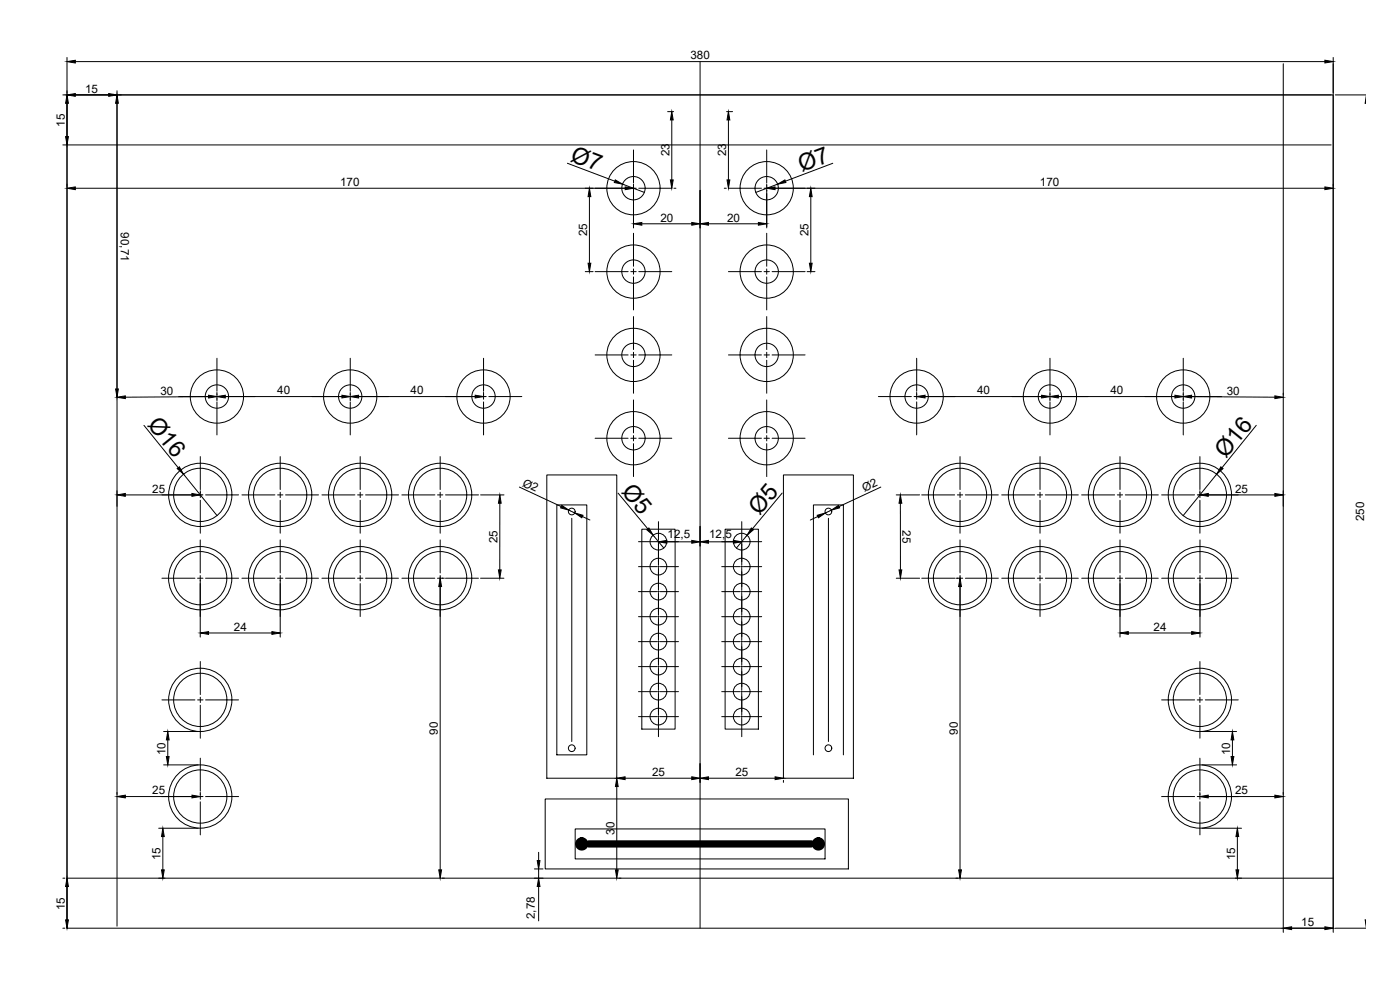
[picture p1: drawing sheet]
<svg xmlns="http://www.w3.org/2000/svg" width="420mm" height="297mm" viewBox="0 0 420 297" stroke-linecap="round" stroke-linejoin="round" font-family="sans-serif">
<!-- layer: 0 -->
<g fill="none" stroke="#000" stroke-width=".3">
<path d="M20.1 17.2v260.7M22.6 18.5h375M210.1 18.5v260M385.1 19.1v260.6M400.1 17.2v262.5M18.9 28.5h380.6M20.1 28.5h380v250h-380zM35.1 27.2v250.7M200.4 33.5h1.8M201.6 36v18M218.1 33.5h1.8M218.6 36v18"/>
<path d="M400.7 28.5h9.4M18.9 43.5h380.6M22.6 56.5h165.9M170.3 49l14.2 5.4M176.9 59v20M186.8 55.3l6.6 2.4M189.3 56.5h1.6M190.1 45v9.9M190.1 55.2v13.2M191.7 56.5h9.9M202.2 56.5h.7M217.4 56.5h.6"/>
<path d="M218.6 56.5h9.9M229.3 56.5h1.6M230.1 45v9.9M230.1 55.2v13.2M231.7 56.5h165.9M233.4 55.3l-6.6 2.4M243.3 59v20M249.9 49l-14.2 5.4M190.1 70v9.9M192.6 67.1h15M212.6 67.1h15M230.1 70v9.9"/>
<path d="M175.6 81.5h2.4M178.6 81.5h9.9M189.3 81.5h1.6M190.1 80.7v1.6M190.1 83.1v9.9M190.1 95v9.9M191.7 81.5h9.9M218.6 81.5h9.9M229.3 81.5h1.6M230.1 80.7v1.6M230.1 83.1v9.9M230.1 95v9.9"/>
<path d="M231.7 81.5h9.9M242.2 81.5h2.4M35.7 119.2h.7M53.6 119h9.9M62.6 119l-25 .2M64.3 119h1.6M65.1 107.5v9.9M65.1 117.7v2.5M66.7 119h36.8M104.3 119h1.6M105.1 107.5v9.9M105.1 117.7v2.5"/>
<path d="M106.7 119h36.8M144.3 119h1.6M145.1 107.5v9.9M145.1 117.7v2.1M146.7 119h9.9M178.6 106.5h9.9M189.3 106.5h1.6M190.1 105.7v1.6M190.1 108.1v9.9M191.7 106.5h9.9M218.6 106.5h9.9M229.3 106.5h1.6"/>
<path d="M230.1 105.7v1.6M230.1 108.1v9.9M231.7 106.5h9.9M263.6 119h9.9M274.3 119h1.6M275.1 107.5v9.9M275.1 117.7v2.1M276.7 119h36.8M314.3 119h1.6M315.1 107.5v9.9M315.1 117.7v2.5M316.7 119h36.8"/>
<path d="M354.3 119h1.6M355.1 107.5v9.9M355.1 117.7v2.5M356.7 119h9.9M357.6 119l25 .2M43.2 127.6l10.3 12.7M60.1 137v9.9M65.1 120.6v9.9M84.1 137v9.9M105.1 120.6v9.9M108.1 137v9.9M132.1 137v9.9"/>
<path d="M145.1 120.6v9.9M178.6 131.5h9.9M189.3 131.5h1.6M190.1 120v9.9M190.1 130.7v1.6M190.1 133.1v9.9M191.7 131.5h9.9M218.6 131.5h9.9M229.3 131.5h1.6M230.1 120v9.9M230.1 130.7v1.6M230.1 133.1v9.9"/>
<path d="M231.7 131.5h9.9M275.1 120.6v9.9M288.1 137v9.9M312.1 137v9.9M315.1 120.6v9.9M336.1 137v9.9M355.1 120.6v9.9M360.1 137v9.9M377 127.6l-10.3 12.7M37.6 148.5h20.9M55.1 142.3l10.1 12.4M59.3 148.5h1.6"/>
<path d="M60.1 147.2v2.1M60.1 150.1v9.9M61.7 148.5h9.9M72.6 148.5h9.9M83.3 148.5h1.6M84.1 147.7v1.6M84.1 150.1v9.9M85.7 148.5h9.9M96.6 148.5h9.9M107.3 148.5h1.6M108.1 147.7v1.6M108.1 150.1v9.9"/>
<path d="M109.7 148.5h9.9M120.6 148.5h9.9M131.3 148.5h1.6M132.1 147.7v1.6M132.1 150.1v9.9M133.7 148.5h9.9M144.2 148.5h7.1M150 151v20M155.9 146.1l12.5 5.9M164.1 142.5h21v91h-21zM167.1 151.5h9v75h-9zM170.7 153.1l1.8 .8"/>
<path d="M171.6 155.5v67M174.8 155l2.2 1M185.5 147.9l8.9 10.8M192.6 158.8h10v60h-10zM197.6 156.5v5.5M217.6 158.8h10v60h-10zM222.6 156.5v5.5M234.7 147.9l-8.9 10.8M235.1 142.5h21v91h-21zM245.4 155l-2.2 1M248.6 155.5v67M249.5 153.1l-1.8 .8"/>
<path d="M264.4 146.1l-12.6 5.9M269 148.5h7M270.2 151v20M276.6 148.5h9.9M287.3 148.5h1.6M288.1 147.7v1.6M288.1 150.1v9.9M289.7 148.5h9.9M300.6 148.5h9.9M311.3 148.5h1.6M312.1 147.7v1.6M312.1 150.1v9.9"/>
<path d="M313.7 148.5h9.9M324.6 148.5h9.9M335.3 148.5h1.6M336.1 147.7v1.6M336.1 150.1v9.9M337.7 148.5h9.9M348.6 148.5h9.9M359.3 148.5h1.6M360.1 147.2v2.1M360.1 150.1v9.9M361.7 148.5h20.9M365.1 142.3l-10 12.4"/>
<path d="M48.6 173.5h9.9M59.3 173.5h1.6M60.1 162v9.9M60.1 172.7v18.5M61.7 173.5h9.9M72.6 173.5h9.9M83.3 173.5h1.6M84.1 162v9.9M84.1 172.7v18.5M85.7 173.5h9.9M96.6 173.5h9.9M107.3 173.5h1.6"/>
<path d="M108.1 162v9.9M108.1 172.7v1.6M108.1 175.1v9.9M109.7 173.5h9.9M120.6 173.5h9.9M131.3 173.5h2.1M132.1 162v9.9M132.1 172.7v1.6M132.1 175.1v85.9M133.7 173.5h9.9M144.2 173.5h7M191.6 162.5h5.5"/>
<path d="M191.6 170h5.5M191.6 177.5h5.5M196 160.6l3.2 3.9M197.4 162.5h.5M197.4 177.5h.5M197.4 170h.5M197.6 162.3v.5M197.6 163v6.5M197.6 169.8v.5M197.6 170.5v6.5M197.6 177.3v.5M197.6 178v6.5"/>
<path d="M198.1 162.5h5.5M198.1 170h5.5M198.1 177.5h5.5M200.1 162.6h7.5M212.6 162.6h7.5M216.6 162.5h5.5M216.6 170h5.5M216.6 177.5h5.5M222.4 162.5h.5M222.4 170h.4M222.4 177.5h.5M222.6 162.3v.5"/>
<path d="M222.6 163v6.5M222.6 169.8v.5M222.6 170.5v6.5M222.6 177.3v.5M222.6 178v6.5M223.1 162.5h5.5M223.1 170h5.5M223.1 177.5h5.5M224.2 160.6l-3.2 3.9M269 173.5h7M276.6 173.5h9.9M286.9 173.5h2"/>
<path d="M288.1 162v9.9M288.1 172.7v1.6M288.1 175.1v85.9M289.7 173.5h9.9M300.6 173.5h9.9M311.3 173.5h1.6M312.1 162v9.9M312.1 172.7v1.6M312.1 175.1v9.9M313.7 173.5h9.9M324.6 173.5h9.9M335.3 173.5h1.6"/>
<path d="M336.1 162v9.9M336.1 172.7v18.5M337.7 173.5h9.9M348.6 173.5h9.9M359.3 173.5h1.6M360.1 162v9.9M360.1 172.7v18.5M361.7 173.5h9.9M60.1 198.5v9.9M62.6 189.9h19M191.6 185h5.5M191.6 192.5h5.5"/>
<path d="M197.4 185h.5M197.4 192.5h.5M197.6 184.8v.5M197.6 185.5v6.5M197.6 192.3v.5M197.6 193v6.5M197.6 199.8v.5M198.1 185h5.5M198.1 192.5h5.5M216.6 185h5.5M216.6 192.5h5.5M222.4 185h.5"/>
<path d="M222.4 192.5h.5M222.6 184.8v.5M222.6 185.5v6.5M222.6 192.3v.5M222.6 193v6.5M222.6 199.8v.5M223.1 185h5.5M223.1 192.5h5.5M338.6 189.9h19M360.1 198.5v9.9M48.6 210h9.9M49.1 219.5h10.4"/>
<path d="M59.3 210h1.6M60.1 209.2v1.6M60.1 211.6v9.9M61.7 210h9.9M191.6 200h5.5M191.6 207.5h5.5M191.6 215h5.5M197.4 207.5h.5M197.4 215h.5M197.4 200h.5M197.6 200.5v6.5M197.6 207.3v.5"/>
<path d="M197.6 208v6.5M197.6 214.8v.5M197.6 215.5v5.5M198.1 200h5.5M198.1 207.5h5.5M198.1 215h5.5M216.6 200h5.5M216.6 207.5h5.5M216.6 215h5.5M222.4 200h.4M222.4 207.5h.5M222.4 215h.5"/>
<path d="M222.6 200.5v6.5M222.6 207.3v.5M222.6 208v6.5M222.6 214.8v.5M222.6 215.5v5.5M223.1 200h5.5M223.1 207.5h5.5M223.1 215h5.5M348.6 210h9.9M359.3 210h1.6M360.1 209.2v1.6M360.1 211.6v9.9"/>
<path d="M360.7 219.5h10.4M361.7 210h9.9M37.6 239h20.9M49.1 229.5h10.4M50.4 222v5M59.3 239h1.6M60.1 227.5v9.9M60.1 237.8v2M61.7 239h9.9M163.6 239.7h91v21h-91zM185.1 234.1v.6M185.1 236v25"/>
<path d="M185.7 233.5h.7M187.6 233.5h20M212.6 233.5h20M235.1 234.1v.6M244.1 226.5v-75h9v75M348.6 239h9.9M359.3 239h1.6M360.1 227.5v9.9M360.1 237.8v2M360.7 229.5h10.4M361.7 239h20.9M369.9 222v5"/>
<path d="M47.6 248.5h11.9M48.9 251v10M60.1 240.6v9.9M161.6 255.7v2.5M172.6 248.7h75v9h-75zM360.1 240.6v9.9M360.7 248.5h11.9M371.3 251v10M18.9 278.5h.6M18.9 263.5h.6M20.1 263.5h380M160.4 260.7h2.6"/>
<path d="M161.6 260.7v2.8M161.6 266v10.3M387.6 278.5h10M400.7 278.5h9.4"/>
<circle cx="190.1" cy="56.5" r="8"/>
<circle cx="190.1" cy="56.5" r="3.5"/>
<circle cx="230.1" cy="56.5" r="3.5"/>
<circle cx="230.1" cy="56.5" r="8"/>
<circle cx="190.1" cy="81.5" r="8"/>
<circle cx="190.1" cy="81.5" r="3.5"/>
<circle cx="230.1" cy="81.5" r="3.5"/>
<circle cx="230.1" cy="81.5" r="8"/>
<circle cx="65.1" cy="119" r="8"/>
<circle cx="65.1" cy="119" r="3.5"/>
<circle cx="105.1" cy="119" r="8"/>
<circle cx="105.1" cy="119" r="3.5"/>
<circle cx="145.1" cy="119" r="8"/>
<circle cx="145.1" cy="119" r="3.5"/>
<circle cx="190.1" cy="106.5" r="8"/>
<circle cx="190.1" cy="106.5" r="3.5"/>
<circle cx="230.1" cy="106.5" r="3.5"/>
<circle cx="230.1" cy="106.5" r="8"/>
<circle cx="275.1" cy="119" r="3.5"/>
<circle cx="275.1" cy="119" r="8"/>
<circle cx="315.1" cy="119" r="3.5"/>
<circle cx="315.1" cy="119" r="8"/>
<circle cx="355.1" cy="119" r="3.5"/>
<circle cx="355.1" cy="119" r="8"/>
<circle cx="190.1" cy="131.5" r="8"/>
<circle cx="190.1" cy="131.5" r="3.5"/>
<circle cx="230.1" cy="131.5" r="3.5"/>
<circle cx="230.1" cy="131.5" r="8"/>
<circle cx="60.1" cy="148.5" r="9.5"/>
<circle cx="60.1" cy="148.5" r="8"/>
<circle cx="84.1" cy="148.5" r="9.5"/>
<circle cx="84.1" cy="148.5" r="8"/>
<circle cx="108.1" cy="148.5" r="9.5"/>
<circle cx="108.1" cy="148.5" r="8"/>
<circle cx="132.1" cy="148.5" r="9.5"/>
<circle cx="132.1" cy="148.5" r="8"/>
<circle cx="171.6" cy="153.5" r="1.01"/>
<circle cx="248.6" cy="153.5" r="1.01"/>
<circle cx="288.1" cy="148.5" r="8"/>
<circle cx="288.1" cy="148.5" r="9.5"/>
<circle cx="312.1" cy="148.5" r="8"/>
<circle cx="312.1" cy="148.5" r="9.5"/>
<circle cx="336.1" cy="148.5" r="8"/>
<circle cx="336.1" cy="148.5" r="9.5"/>
<circle cx="360.1" cy="148.5" r="9.5"/>
<circle cx="360.1" cy="148.5" r="8"/>
<circle cx="60.1" cy="173.5" r="9.5"/>
<circle cx="60.1" cy="173.5" r="8"/>
<circle cx="84.1" cy="173.5" r="9.5"/>
<circle cx="84.1" cy="173.5" r="8"/>
<circle cx="108.1" cy="173.5" r="9.5"/>
<circle cx="108.1" cy="173.5" r="8"/>
<circle cx="132.1" cy="173.5" r="9.5"/>
<circle cx="132.1" cy="173.5" r="8"/>
<circle cx="197.6" cy="177.5" r="2.51"/>
<circle cx="197.6" cy="162.5" r="2.51"/>
<circle cx="197.6" cy="170" r="2.51"/>
<circle cx="222.6" cy="177.5" r="2.51"/>
<circle cx="222.6" cy="162.5" r="2.51"/>
<circle cx="222.6" cy="170" r="2.51"/>
<circle cx="288.1" cy="173.5" r="8"/>
<circle cx="288.1" cy="173.5" r="9.5"/>
<circle cx="312.1" cy="173.5" r="8"/>
<circle cx="312.1" cy="173.5" r="9.5"/>
<circle cx="336.1" cy="173.5" r="8"/>
<circle cx="336.1" cy="173.5" r="9.5"/>
<circle cx="360.1" cy="173.5" r="9.5"/>
<circle cx="360.1" cy="173.5" r="8"/>
<circle cx="197.6" cy="192.5" r="2.51"/>
<circle cx="197.6" cy="200" r="2.51"/>
<circle cx="197.6" cy="185" r="2.51"/>
<circle cx="222.6" cy="185" r="2.51"/>
<circle cx="222.6" cy="192.5" r="2.51"/>
<circle cx="222.6" cy="200" r="2.51"/>
<circle cx="60.1" cy="210" r="9.5"/>
<circle cx="60.1" cy="210" r="8"/>
<circle cx="197.6" cy="207.5" r="2.51"/>
<circle cx="197.6" cy="215" r="2.51"/>
<circle cx="222.6" cy="215" r="2.51"/>
<circle cx="222.6" cy="207.5" r="2.51"/>
<circle cx="360.1" cy="210" r="8"/>
<circle cx="360.1" cy="210" r="9.5"/>
<circle cx="60.1" cy="239" r="9.5"/>
<circle cx="60.1" cy="239" r="8"/>
<circle cx="171.6" cy="224.5" r="1.01"/>
<circle cx="248.6" cy="224.5" r="1.01"/>
<circle cx="360.1" cy="239" r="8"/>
<circle cx="360.1" cy="239" r="9.5"/>
</g>
<g fill="#000" stroke="#000" stroke-width=".3">
<path d="M20.1 18.5l2.5-.4v.8zM397.6 18.1l2.5 .4-2.5 .4zM20.1 28.5l.4 2.5h-.8zM20.1 28.5l2.5-.4v.8zM32.6 28.1l2.5 .4-2.5 .4zM35.1 28.5l.4 2.5h-.8zM201.6 33.5l.4 2.5h-.8zM218.6 33.5l.4 2.5h-.8zM410.1 28.6v2.4h-.4zM19.7 41h.8l-.4 2.5zM20.1 56.5l2.5-.4v.8zM176.9 56.5l.4 2.5h-.8z"/>
<path d="M184.7 54l2.1 1.3-2.4-.5zM187.6 56.1l2.5 .4-2.5 .4zM201.2 54h.8l-.4 2.5zM218.2 54h.8l-.4 2.5zM230.1 56.5l2.5-.4v.8zM233.4 55.3l2.2-1.3 .3 .8zM243.3 56.5l.4 2.5h-.8zM397.6 56.1l2.5 .4-2.5 .4zM176.5 79h.8l-.4 2.5zM190.1 67.1l2.5-.4v.9zM207.6 66.7l2.5 .4-2.5 .5zM210.1 67.1l2.5-.4v.9z"/>
<path d="M227.6 66.7l2.5 .4-2.5 .5zM242.9 79h.8l-.4 2.5zM34.7 116.7h.8l-.4 2.5zM35.1 119.2l2.5-.4v.8zM62.6 118.6l2.5 .4-2.5 .4zM65.1 119l2.5-.4v.8zM102.6 118.6l2.5 .4-2.5 .4zM105.1 119l2.5-.4v.8zM142.6 118.6l2.5 .4-2.5 .4zM275.1 119l2.5-.4v.8zM312.6 118.6l2.5 .4-2.5 .4zM315.1 119l2.5-.4v.8z"/>
<path d="M352.6 118.6l2.5 .4-2.5 .4zM355.1 119l2.5-.4v.8zM382.6 118.8l2.5 .4-2.5 .4zM35.1 148.5l2.5-.4v.8zM53.2 140.6l.6-.5 1.3 2.2zM57.6 148.1l2.5 .4-2.5 .4zM150 148.5l.4 2.5h-.8zM168.6 151.6l2.1 1.5-2.4-.7zM172.5 153.9l2.5 .7-.4 .7zM194.1 158.9l.6-.5 1.3 2.2zM225.5 158.4l.6 .5-1.9 1.7zM245.3 154.6l2.4-.7-2.1 1.4z"/>
<path d="M249.5 153.1l2.1-1.5 .4 .8zM270.2 148.5l.4 2.5h-.8zM360.1 148.5l2.5-.4v.8zM366.4 140.1l.7 .5-2 1.7zM382.6 148.1l2.5 .4-2.5 .4zM132.1 173.5l.4 2.5h-.8zM149.6 171h.8l-.4 2.5zM197.6 162.6l2.5-.5v.9zM207.6 162.1l2.5 .5-2.5 .4zM210.1 162.6l2.5-.5v.9zM220.1 162.1l2.5 .5-2.5 .4zM269.8 171h.8l-.4 2.5z"/>
<path d="M288.1 173.5l.4 2.5h-.8zM60.1 189.9l2.5-.4v.8zM81.6 189.5l2.5 .4-2.5 .4zM336.1 189.9l2.5-.4v.8zM357.6 189.5l2.5 .4-2.5 .4zM35.1 239l2.5-.4v.8zM49.9 227h.9l-.4 2.5zM50.4 219.5l.4 2.5h-.9zM57.6 238.6l2.5 .4-2.5 .4zM185.1 233.5l.4 2.5h-.8zM185.1 233.5l2.5-.4v.8zM207.6 233.1l2.5 .4-2.5 .4z"/>
<path d="M210.1 233.5l2.5-.4v.8zM232.6 233.1l2.5 .4-2.5 .4zM360.1 239l2.5-.4v.8zM369.5 227h.8l-.4 2.5zM369.9 219.5l.4 2.5h-.8zM382.6 238.6l2.5 .4-2.5 .4zM48.9 248.5l.4 2.5h-.8zM161.2 258.2h.9l-.5 2.5zM371.3 248.5l.5 2.5h-.9zM19.7 276h.8l-.4 2.5zM20.1 263.5l.4 2.5h-.8zM48.5 261h.8l-.4 2.5z"/>
<path d="M131.7 261h.8l-.4 2.5zM161.6 263.5l.5 2.5h-.9zM184.7 261h.8l-.4 2.5zM287.7 261h.8l-.4 2.5zM370.9 261h.9l-.5 2.5zM385.1 278.5l2.5-.4v.8zM397.6 278.1l2.5 .4-2.5 .4zM409.7 276h.4v2.4z"/>
</g>
<g fill="none" stroke="#000" stroke-width="2">
<path d="M243.6 253.2h-67h67"/>
<circle cx="174.6" cy="253.2" r="1.01"/>
<circle cx="245.6" cy="253.2" r="1.01"/>
</g>
<path d="M10.1 8.5h400v280h-400z" fill="none" stroke="#fff" stroke-width=".3"/>
<g font-size="7">
<text x="170.9" y="48.3" transform="rotate(21 170.9 48.3)">Ø7</text>
<text x="240.6" y="51.6" transform="rotate(-21 240.6 51.6)">Ø7</text>
<text x="44.1" y="127.4" transform="rotate(51 44.1 127.4)">Ø16</text>
<text x="367.9" y="137.6" transform="rotate(-51 367.9 137.6)">Ø16</text>
<text x="186.4" y="147.7" transform="rotate(50 186.4 147.7)">Ø5</text>
<text x="227.9" y="154.8" transform="rotate(-50 227.9 154.8)">Ø5</text>
</g>
<g font-size="3.5">
<text x="207.2" y="17.8">380</text>
<text x="25.5" y="27.8">15</text>
<text x="19.4" y="38" transform="rotate(-90 19.4 38)">15</text>
<text x="200.9" y="46.9" transform="rotate(-90 200.9 46.9)">23</text>
<text x="217.9" y="46.9" transform="rotate(-90 217.9 46.9)">23</text>
<text x="102.1" y="55.8">170</text>
<text x="312.1" y="55.8">170</text>
<text x="36.2" y="69.7" transform="rotate(90 36.2 69.7)">90,71</text>
<text x="176.2" y="70.9" transform="rotate(-90 176.2 70.9)">25</text>
<text x="198.2" y="66.5">20</text>
<text x="218.2" y="66.5">20</text>
<text x="242.7" y="70.9" transform="rotate(-90 242.7 70.9)">25</text>
<text x="48.2" y="118.4">30</text>
<text x="83.2" y="118.3">40</text>
<text x="123.2" y="118.3">40</text>
<text x="293.2" y="118.3">40</text>
<text x="333.2" y="118.3">40</text>
<text x="368.2" y="118.4">30</text>
<text x="45.7" y="147.8">25</text>
<text x="156.6" y="145.7" transform="rotate(25 156.6 145.7)">Ø2</text>
<text x="259.4" y="147.6" transform="rotate(-25 259.4 147.6)">Ø2</text>
<text x="370.7" y="147.8">25</text>
<text x="200.3" y="161.4">12,5</text>
<text x="212.8" y="161.4">12,5</text>
<text x="270.9" y="159.1" transform="rotate(90 270.9 159.1)">25</text>
<text x="409.4" y="156.4" transform="rotate(-90 409.4 156.4)">250</text>
<text x="149.3" y="162.9" transform="rotate(-90 149.3 162.9)">25</text>
<text x="70.2" y="189.3">24</text>
<text x="346.2" y="189.3">24</text>
<text x="131.4" y="220.4" transform="rotate(-90 131.4 220.4)">90</text>
<text x="287.5" y="220.4" transform="rotate(-90 287.5 220.4)">90</text>
<text x="49.7" y="226.6" transform="rotate(-90 49.7 226.6)">10</text>
<text x="369.2" y="226.6" transform="rotate(-90 369.2 226.6)">10</text>
<text x="195.7" y="232.8">25</text>
<text x="220.7" y="232.8">25</text>
<text x="45.7" y="238.3">25</text>
<text x="370.7" y="238.3">25</text>
<text x="184.4" y="250.4" transform="rotate(-90 184.4 250.4)">30</text>
<text x="48.2" y="258" transform="rotate(-90 48.2 258)">15</text>
<text x="370.7" y="258" transform="rotate(-90 370.7 258)">15</text>
<text x="19.4" y="273.1" transform="rotate(-90 19.4 273.1)">15</text>
<text x="160.5" y="275.8" transform="rotate(-90 160.5 275.8)">2,78</text>
<text x="390.5" y="277.8">15</text>
</g>
</svg>
